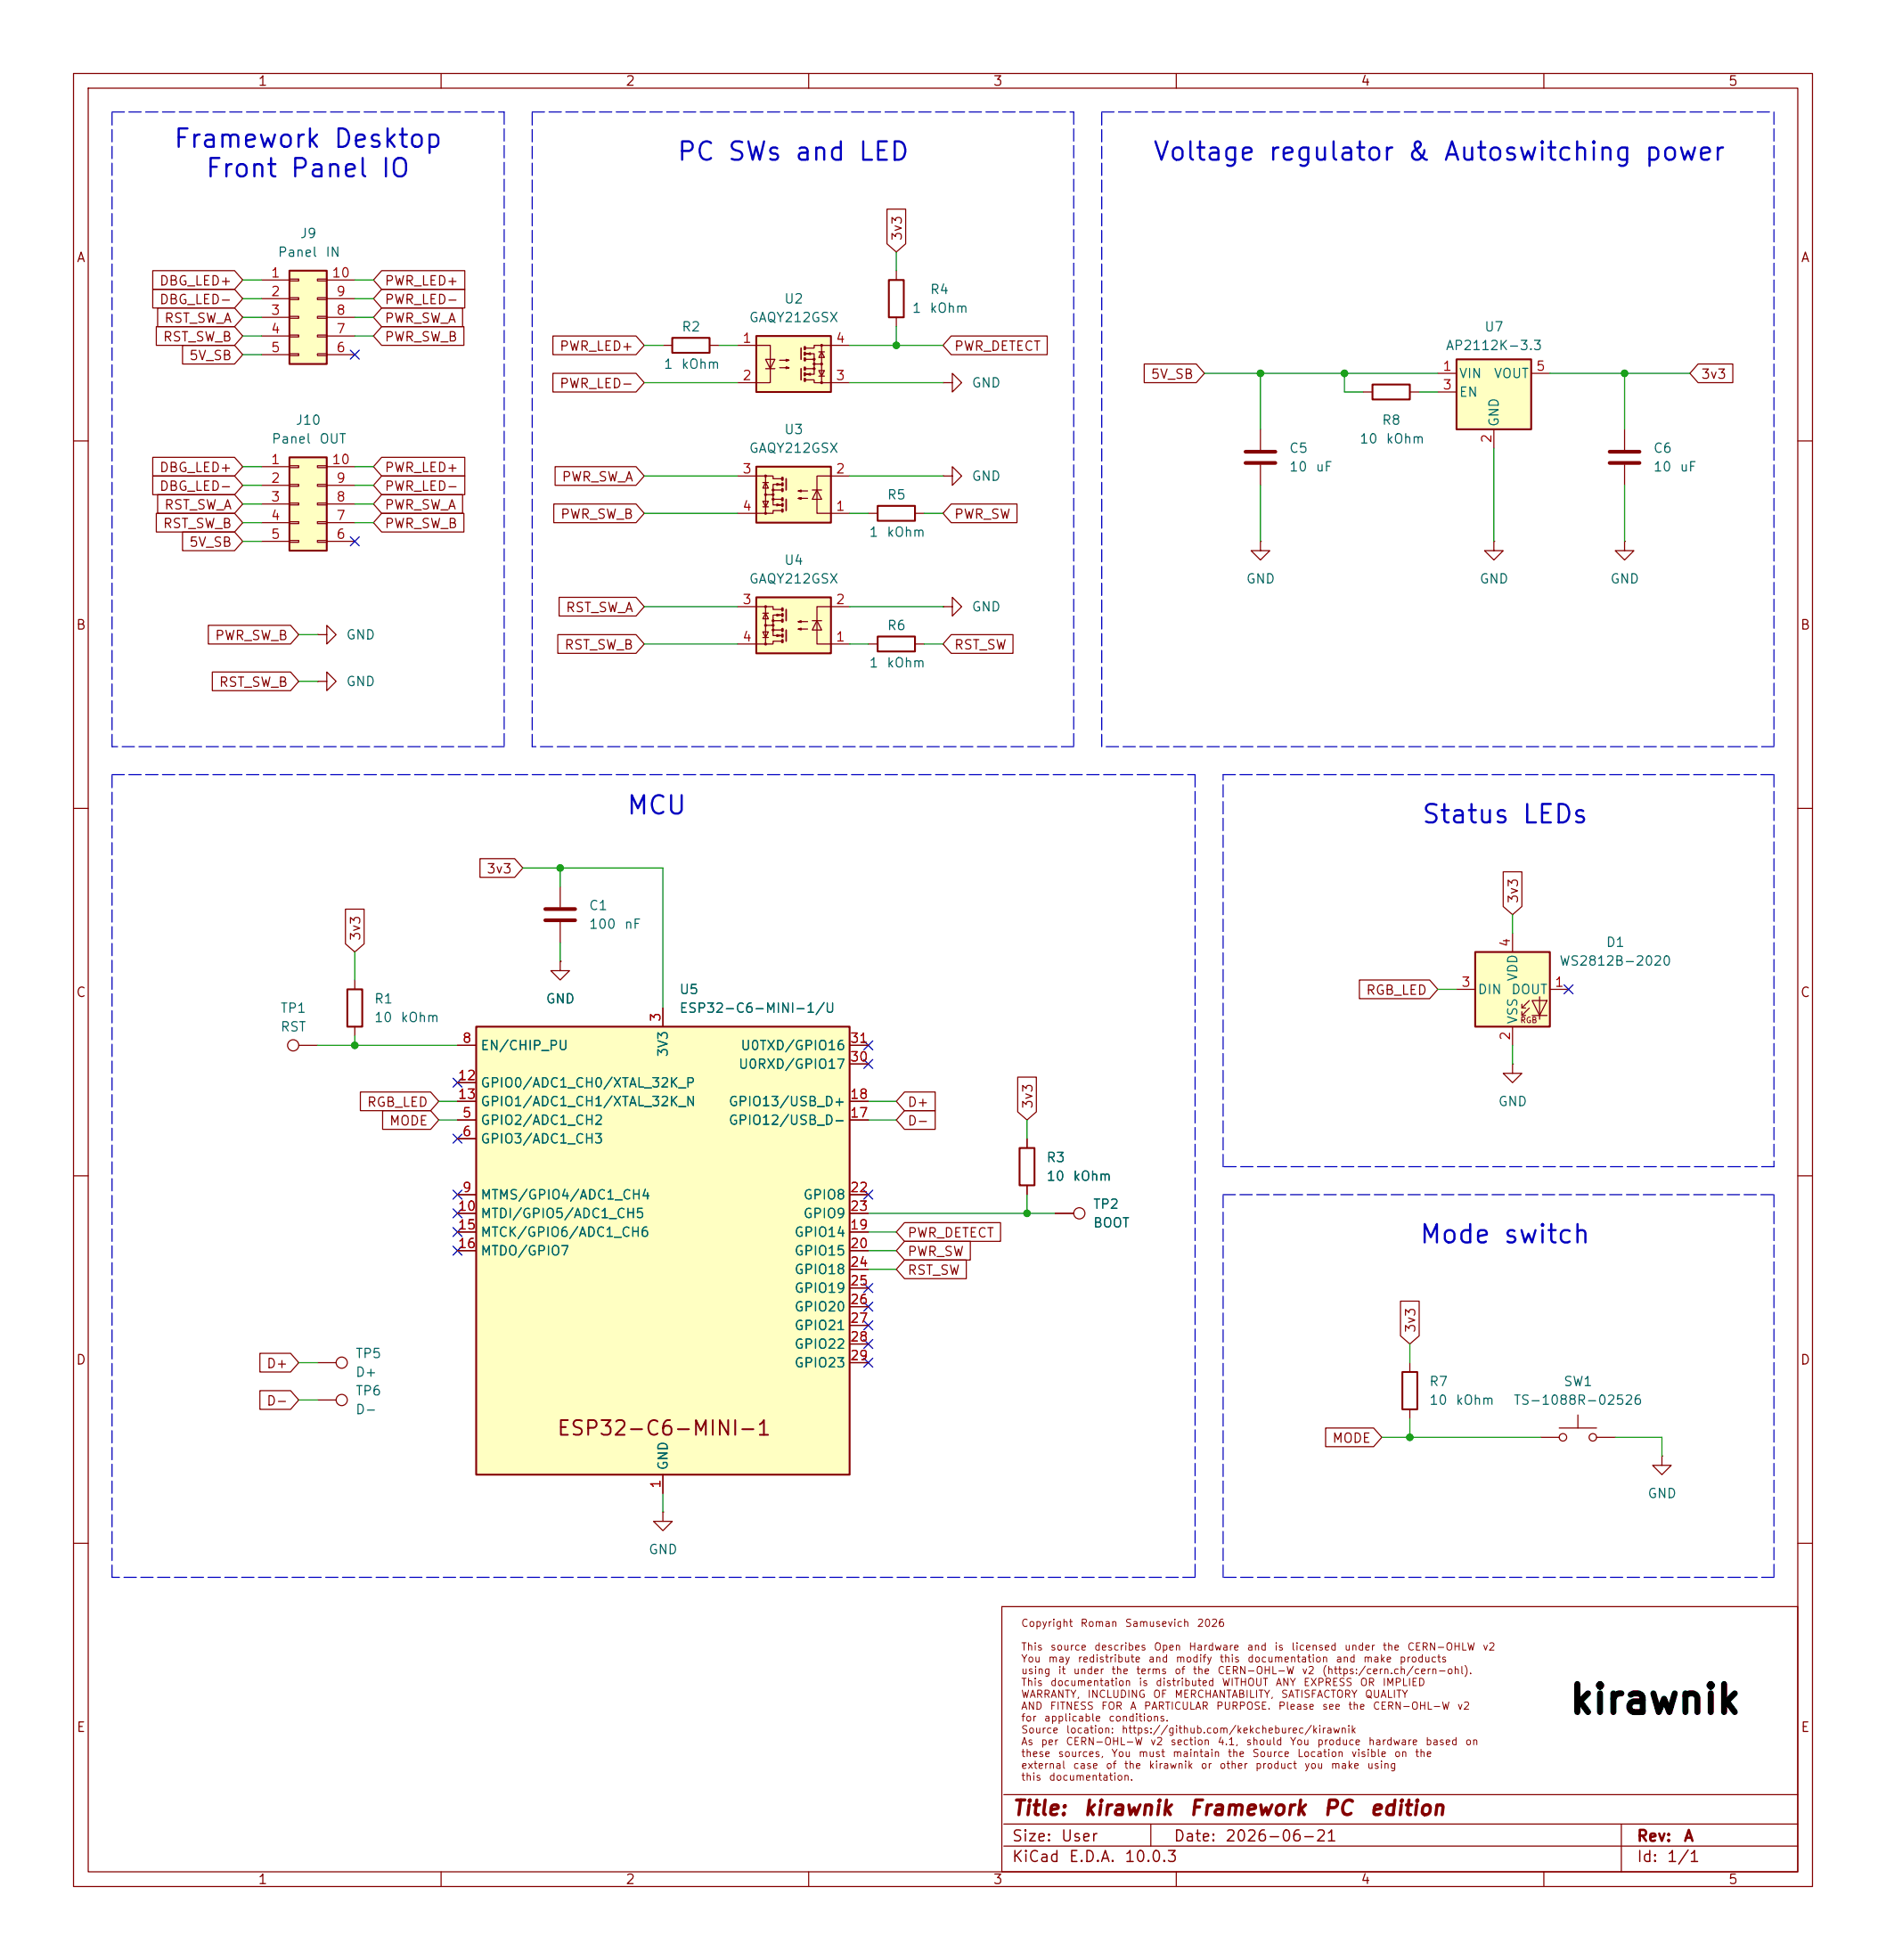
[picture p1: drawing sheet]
<svg xmlns="http://www.w3.org/2000/svg" width="257mm" height="267mm" viewBox="0 0 257 267" stroke-linecap="round" stroke-linejoin="round" font-family="sans-serif">
<g fill="none" stroke="#840000" stroke-width=".15">
<path d="M10 10h236.5v246.7h-236.5zM12 12h232.5v242.7h-232.5zM60 10v2M110 10v2M160 10v2M210 10v2M10 60h2M244.5 60h2M10 110h2M244.5 110h2M10 160h2M244.5 160h2"/>
<path d="M10 210h2M136.3 218.6h108.2v36.1h-108.2zM244.5 210h2M60 254.7v2M110 254.7v2M136.5 251.2h108M136.5 248.2h108M136.5 244.2h108M156.5 248.2v3M160 254.7v2M210 254.7v2M220.5 248.2v6.5"/>
</g>
<path d="M102.9 81.3h10.1v7.6h-10.1z" fill="#ffffc2"/>
<path d="M102.9 81.3h10.1v7.6h-10.1z" fill="none" stroke="#840000" stroke-width=".25"/>
<g fill="none" stroke="#840000" stroke-width=".15">
<path d="M100.3 82.6h4.9v.3h1.1M103.8 86h.7l-.4 .7zM103.8 86.7h.7M103.8 83.4h.7M104.1 83.4l.4 .8h-.7zM104.1 85.1h1.1M104.1 82.6v5M105.2 85.7v.8h1.1M105.7 86.4l.5 .1-.5 .1zM105.7 83.6l.5 .1-.5 .1zM106.3 87.2h-1.1v.4h-4.9M106.3 84.5h-1.1v1.2h1.1"/>
<path d="M106.3 83.7h-1.1v.8M108.6 85.6l.4 .1v-.2l-.4 .1h1.3M108.6 84.6l.4 .1v-.2l-.4 .1h1.3M110.5 84.5h1.3M111.1 84.5l.7 1.2h-1.3zM115.6 82.6h-4.5v5h4.5"/>
<circle cx="104.1" cy="87.6" r=".13"/>
<circle cx="104.1" cy="85.1" r=".13"/>
<circle cx="104.1" cy="82.5" r=".13"/>
<circle cx="105.2" cy="85.7" r=".13"/>
<circle cx="105.2" cy="84.5" r=".13"/>
<circle cx="105.2" cy="85.1" r=".13"/>
</g>
<path d="M106.9 82.9v1.6M106.9 85.7v1.5" fill="none" stroke="#840000" stroke-width=".2"/>
<path d="M106.4 87.1v.3M106.4 86.4v.2M106.4 85.6v.3M106.4 83.6v.2M106.4 82.8v.3M106.4 84.3v.3" fill="none" stroke="#840000" stroke-width=".36"/>
<path d="M39.4 36.8h5v12.7h-5z" fill="#ffffc2"/>
<path d="M39.4 36.8h5v12.7h-5zM186.7 52.3h5.1v2.1h-5.1z" fill="none" stroke="#840000" stroke-width=".25"/>
<g fill="none" stroke="#840000" stroke-width=".15">
<path d="M35.6 38.1h3.8M39.4 38h1.2v.2h-1.2zM43.2 38h1.2v.2h-1.2zM44.4 38.1h3.9M35.6 40.6h3.8M35.6 43.2h3.8M35.6 45.7h3.8M35.6 48.3h3.8M39.4 40.5h1.2v.3h-1.2zM39.4 43.1h1.2v.2h-1.2zM39.4 45.6h1.2v.2h-1.2zM39.4 48.1h1.2v.3h-1.2z"/>
<path d="M43.2 40.5h1.2v.3h-1.2zM43.2 43.1h1.2v.2h-1.2zM43.2 45.6h1.2v.2h-1.2zM43.2 48.1h1.2v.3h-1.2zM44.4 40.6h3.9M44.4 43.2h3.9M44.4 45.7h3.9M44.4 48.3h3.9M128.3 52.1h1.2v-1.3l1.3 1.3-1.3 1.2v-1.2M128.3 52.1h.1M185.4 53.3h1.3M191.8 53.3h1.2"/>
<path d="M171.4 73.7v1.2h1.3l-1.3 1.3-1.2-1.3h1.2M171.4 73.7h.1M43.2 86.4h1.2v-1.3l1.3 1.3-1.3 1.2v-1.2M43.2 86.4h.1"/>
</g>
<path d="M102.9 45.7h10.1v7.6h-10.1z" fill="#ffffc2"/>
<path d="M102.9 45.7h10.1v7.6h-10.1z" fill="none" stroke="#840000" stroke-width=".25"/>
<g fill="none" stroke="#840000" stroke-width=".15">
<path d="M100.3 47h4.5v5.1h-4.5M104.1 48.9h1.3l-.6 1.3zM104.1 50.2h1.3M106 49h1.3l-.4 .1v-.2l.4 .1M106 50h1.3l-.4 .2v-.3l.4 .1M109.6 48.1h1.1v.8M109.6 48.9h1.1v1.3h-1.1M109.6 51.7h1.1v.4h4.9M109.7 48.1l.5-.1v.3zM109.7 50.9l.5-.1v.3zM110.7 50.2v.7h-1.1M110.7 49.5h1.1"/>
<path d="M111.4 50.4h.7l-.3 .8zM111.4 47.9h.7M111.4 51.2h.7M111.8 47.9l.3 .7h-.7zM111.8 47v5.1M115.6 47h-4.9v.4h-1.1M203.2 73.7v1.2h1.3l-1.3 1.3-1.3-1.3h1.3M203.2 73.7h.1"/>
<circle cx="110.7" cy="49.5" r=".13"/>
<circle cx="110.7" cy="48.9" r=".13"/>
<circle cx="110.7" cy="50.2" r=".13"/>
<circle cx="111.8" cy="52.1" r=".13"/>
<circle cx="111.8" cy="47" r=".13"/>
<circle cx="111.8" cy="49.5" r=".13"/>
</g>
<path d="M109 47.4v1.5M109 50.2v1.5" fill="none" stroke="#840000" stroke-width=".2"/>
<path d="M109.5 47.2v.3M109.5 48v.3M109.5 48.8v.2M109.5 50.8v.3M109.5 51.6v.2M109.5 50v.3" fill="none" stroke="#840000" stroke-width=".36"/>
<path d="M198.1 48.9h10.2v9.5h-10.2z" fill="#ffffc2"/>
<path d="M198.1 48.9h10.2v9.5h-10.2z" fill="none" stroke="#840000" stroke-width=".25"/>
<path d="M195.6 50.8h2.5M195.6 53.3h2.5M203.2 58.4v2.6M208.3 50.8h2.5" fill="none" stroke="#840000" stroke-width=".15"/>
<path d="M102.9 63.5h10.1v7.6h-10.1z" fill="#ffffc2"/>
<path d="M102.9 63.5h10.1v7.6h-10.1zM119.4 68.8h5.1v2.1h-5.1zM119.4 86.6h5.1v2h-5.1zM190.8 186.7h2v5.1h-2z" fill="none" stroke="#840000" stroke-width=".25"/>
<g fill="none" stroke="#840000" stroke-width=".15">
<path d="M100.3 64.8h4.9v.4h1.1M103.8 68.2h.7l-.4 .8zM103.8 69h.7M103.8 65.7h.7M104.1 65.7l.4 .7h-.7zM104.1 67.3h1.1M104.1 64.8v5.1M105.2 67.9v.8h1.1M105.7 68.6l.5 .1-.5 .1zM105.7 65.8l.5 .1-.5 .1zM106.3 69.5h-1.1v.4h-4.9M106.3 66.7h-1.1v1.2h1.1"/>
<path d="M106.3 65.9h-1.1v.8M108.6 67.8l.4 .1v-.2l-.4 .1h1.3M108.6 66.8l.4 .1v-.2l-.4 .1h1.3M110.5 66.7h1.3M111.1 66.7l.7 1.2h-1.3zM115.6 64.8h-4.5v5.1h4.5M118.1 69.9h1.3M124.5 69.9h1.2M43.2 92.7h1.2v-1.3l1.3 1.3-1.3 1.3v-1.3M43.2 92.7h.1M118.1 87.6h1.3M124.5 87.6h1.2"/>
<path d="M191.8 185.4v1.3M191.8 191.8v1.2M226.1 198.1v1.3h1.2l-1.2 1.3-1.3-1.3h1.3M226.1 198.1h.1"/>
<circle cx="104.1" cy="67.3" r=".13"/>
<circle cx="104.1" cy="64.8" r=".13"/>
<circle cx="104.1" cy="69.8" r=".13"/>
<circle cx="105.2" cy="67.9" r=".13"/>
<circle cx="105.2" cy="66.7" r=".13"/>
<circle cx="105.2" cy="67.3" r=".13"/>
</g>
<path d="M106.9 65.2v1.5M106.9 67.9v1.6" fill="none" stroke="#840000" stroke-width=".2"/>
<path d="M106.4 69.3v.3M106.4 68.6v.2M106.4 67.8v.3M106.4 65.8v.2M106.4 65v.3M106.4 66.5v.3" fill="none" stroke="#840000" stroke-width=".36"/>
<path d="M39.4 62.2h5v12.7h-5z" fill="#ffffc2"/>
<path d="M120.9 38.1h2v5.1h-2zM91.4 46h5.1v2h-5.1zM39.4 62.2h5v12.7h-5zM47.2 134.6h2.1v5.1h-2.1zM138.7 156.2h2v5.1h-2z" fill="none" stroke="#840000" stroke-width=".25"/>
<g fill="none" stroke="#840000" stroke-width=".15">
<path d="M121.9 36.8v1.3M90.2 47h1.2M96.5 47h1.3M121.9 43.2v1.3M221 58.4v2.8M35.6 63.5h3.8M35.6 66h3.8M35.6 68.6h3.8M35.6 71.1h3.8M35.6 73.7h3.8M39.4 63.4h1.2v.2h-1.2zM39.4 65.9h1.2v.3h-1.2z"/>
<path d="M39.4 68.5h1.2v.2h-1.2zM39.4 71h1.2v.2h-1.2zM39.4 73.5h1.2v.3h-1.2zM43.2 63.4h1.2v.2h-1.2zM43.2 65.9h1.2v.3h-1.2zM43.2 68.5h1.2v.2h-1.2zM43.2 71h1.2v.2h-1.2zM43.2 73.5h1.2v.3h-1.2zM44.4 63.5h3.9M44.4 66h3.9M44.4 68.6h3.9M44.4 71.1h3.9"/>
<path d="M44.4 73.7h3.9M128.3 64.8h1.2v-1.3l1.3 1.3-1.3 1.2v-1.2M128.3 64.8h.1M221 73.7v1.2h1.2l-1.2 1.3-1.3-1.3h1.3M221 73.7h.1M221 63.2v2.8M128.3 82.6h1.2v-1.3l1.3 1.3-1.3 1.2v-1.2M128.3 82.6h.1M48.3 133.4v1.2M48.3 139.7v1.3M76.2 130.8v1.3h1.3l-1.3 1.3-1.3-1.3h1.3M76.2 130.8h.1"/>
<path d="M40.6 142.2h2.6M139.7 154.9v1.3M205.7 144.8v1.3h1.3l-1.3 1.2-1.2-1.2h1.2M205.7 144.8h.1M139.7 161.3v1.3M143.5 165.1h2.5M43.2 185.4h2.5M209.5 195.6h2.6M212.1 194.3h5.1M214.6 192.5v1.8M217.2 195.6h2.5"/>
<circle cx="39.9" cy="142.2" r=".76"/>
<circle cx="146.8" cy="165.1" r=".76"/>
<circle cx="46.5" cy="185.4" r=".76"/>
<circle cx="212.6" cy="195.6" r=".51"/>
<circle cx="216.7" cy="195.6" r=".51"/>
</g>
<path d="M218.9 61.5h4.1M218.9 63h4.1" fill="none" stroke="#840000" stroke-width=".51"/>
<path d="M64.8 139.7h50.8v61h-50.8z" fill="#ffffc2"/>
<path d="M64.8 139.7h50.8v61h-50.8z" fill="none" stroke="#840000" stroke-width=".25"/>
<g fill="none" stroke="#840000" stroke-width=".15">
<path d="M90.2 137.2v2.5M62.2 152.4h2.6M62.2 154.9h2.6M62.2 142.2h2.6M62.2 147.3h2.6M62.2 149.9h2.6M115.6 152.4h2.5M115.6 142.2h2.5M115.6 149.9h2.5M115.6 144.8h2.5M62.2 162.6h2.6M62.2 165.1h2.6"/>
<path d="M62.2 167.6h2.6M62.2 170.2h2.6M115.6 162.6h2.5M115.6 165.1h2.5M115.6 167.6h2.5M115.6 170.2h2.5M115.6 172.7h2.5M115.6 175.3h2.5M115.6 177.8h2.5M43.2 190.5h2.5M115.6 180.3h2.5M115.6 182.9h2.5"/>
<path d="M115.6 185.4h2.5M90.2 205.7v1.3h1.2l-1.2 1.3-1.3-1.3h1.3M90.2 205.7h.1M90.2 200.7v2.5"/>
<circle cx="46.5" cy="190.5" r=".76"/>
</g>
<path d="M200.7 129.5h10.1v10.2h-10.1z" fill="#ffffc2"/>
<g fill="none" stroke="#840000" stroke-width=".15">
<path d="M20.8 36.8h11.1l1.1 1.3-1.1 1.3h-11.1zM20.8 39.4h11.1l1.1 1.2-1.1 1.3h-11.1zM51.9 39.4h11.3v2.5h-11.3l-1.1-1.3zM51.9 36.8h11.3v2.6h-11.3l-1.1-1.3zM120.6 28.5h2.6v4.7l-1.3 1.1-1.3-1.1zM21.3 44.4h10.6l1.1 1.3-1.1 1.3h-10.6zM21.4 41.9h10.5l1.1 1.3-1.1 1.3h-10.5zM24.8 47h7.1l1.1 1.3-1.1 1.2h-7.1zM51.9 41.9h11v2.6h-11l-1.1-1.3zM51.9 44.4h11.2v2.6h-11.2l-1.1-1.3zM75.2 45.7h11.3l1.1 1.3-1.1 1.3h-11.3zM75.2 50.8h11.3l1.1 1.3-1.1 1.2h-11.3z"/>
<path d="M129.4 45.7h13v2.6h-13l-1.1-1.3zM155.6 49.5h7.1l1.1 1.3-1.1 1.3h-7.1zM171.4 58.4v2.8M231 49.5h4.7v2.6h-4.7l-1.1-1.3zM20.8 62.2h11.1l1.1 1.3-1.1 1.3h-11.1zM20.8 64.8h11.1l1.1 1.2-1.1 1.3h-11.1zM21.3 69.8h10.6l1.1 1.3-1.1 1.3h-10.6zM21.4 67.3h10.5l1.1 1.3-1.1 1.3h-10.5zM24.8 72.4h7.1l1.1 1.3-1.1 1.2h-7.1zM51.9 62.2h11.3v2.6h-11.3l-1.1-1.3zM51.9 64.8h11.3v2.5h-11.3l-1.1-1.3zM51.9 67.3h11v2.6h-11l-1.1-1.3z"/>
<path d="M51.9 69.8h11.2v2.6h-11.2l-1.1-1.3zM75.3 68.6h11.2l1.1 1.3-1.1 1.2h-11.2zM75.5 63.5h11l1.1 1.3-1.1 1.2h-11zM129.4 68.6h8.9v2.5h-8.9l-1.1-1.2zM171.4 63.2v2.8M28.3 85.1h11.2l1.1 1.3-1.1 1.2h-11.2zM28.9 91.4h10.6l1.1 1.3-1.1 1.3h-10.6zM75.9 86.4h10.6l1.1 1.2-1.1 1.3h-10.6zM76.1 81.3h10.4l1.1 1.3-1.1 1.2h-10.4zM129.4 86.4h8.4v2.5h-8.4l-1.1-1.3zM65.3 116.8h4.7l1.1 1.3-1.1 1.3h-4.7zM204.5 118.6h2.5v4.7l-1.3 1.2-1.2-1.2z"/>
<path d="M47 123.7h2.5v4.7l-1.2 1.1-1.3-1.1zM76.2 130.8h.1M76.2 120.7v2.7M76.2 125.5v2.8M90.2 137.2v2.5M184.9 133.3h9.6l1.1 1.3-1.1 1.3h-9.6zM198.1 134.6h2.6M205.7 127v2.5M205.7 139.7v2.5M207 137.2h.5M207 138.2h.5M208 136.1l-1 1.1v-.5"/>
<path d="M208 137.2l-1 1v-.5M208.4 136.1h2l-1 2.1zM208.4 138.2h2M209.4 135.6v3.1M210.8 134.6h2.6M49 148.6h9.6l1.1 1.3-1.1 1.2h-9.6zM52 151.1h6.6l1.1 1.3-1.1 1.3h-6.6zM62.2 152.4h2.6M62.2 154.9h2.6M62.2 142.2h2.6M62.2 147.3h2.6M62.2 149.9h2.6"/>
<path d="M115.6 152.4h2.5M115.6 142.2h2.5M115.6 149.9h2.5M115.6 144.8h2.5M123 148.6h4.2v2.5h-4.2l-1.1-1.2zM123 151.1h4.2v2.6h-4.2l-1.1-1.3zM138.4 146.6h2.6v4.7l-1.3 1.1-1.3-1.1zM139.7 154.9v1.3M62.2 162.6h2.6M62.2 165.1h2.6M62.2 167.6h2.6M62.2 170.2h2.6"/>
<path d="M115.6 162.6h2.5M115.6 165.1h2.5M115.6 167.6h2.5M115.6 170.2h2.5M115.6 172.7h2.5M115.6 175.3h2.5M115.6 177.8h2.5M123 166.4h13.1v2.5h-13.1l-1.1-1.3zM123 171.4h8.4v2.6h-8.4l-1.1-1.3zM123 168.9h9v2.6h-9l-1.1-1.3zM139.7 161.3v1.3M143.5 165.1h2.5"/>
<path d="M190.5 177h2.5v4.8l-1.2 1.1-1.3-1.1zM35.4 189.2h4.1l1.1 1.3-1.1 1.3h-4.1zM35.4 184.1h4.1l1.1 1.3-1.1 1.3h-4.1zM115.6 180.3h2.5M115.6 182.9h2.5M115.6 185.4h2.5M180.3 194.3h6.5l1.2 1.3-1.2 1.3h-6.5zM90.2 200.7v2.5"/>
</g>
<path d="M200.7 129.5h10.1v10.2h-10.1z" fill="none" stroke="#840000" stroke-width=".25"/>
<path d="M169.4 61.5h4.1M169.4 63h4.1M74.2 123.7h4M74.2 125.2h4" fill="none" stroke="#840000" stroke-width=".51"/>
<g fill="none" stroke="#0000c2" stroke-width=".15" stroke-dasharray="1.7 .6">
<path d="M15.2 15.2h53.4M68.6 15.2v86.4M72.4 15.2h73.6M146 15.2v86.4M149.9 15.2h91.4M241.3 15.2v86.4M15.2 101.6v-86.4M15.2 105.4h147.4M68.6 101.6h-53.4M72.4 101.6v-86.4M146 101.6h-73.6M149.9 101.6v-86.4"/>
<path d="M162.6 105.4v109.2M166.4 105.4h74.9M241.3 101.6h-91.4M241.3 105.4v53.4M166.4 158.8v-53.4M241.3 158.8h-74.9M166.4 162.6h74.9M241.3 162.6v52M15.2 214.6v-109.2M162.6 214.6h-147.4M166.4 214.6v-52M241.3 214.6h-74.9"/>
</g>
<g fill="none" stroke="#009600" stroke-width=".15">
<path d="M33 38.1h2.6M48.3 38.1h2.5M121.9 34.3v2.5M33 43.2h2.6M33 40.6h2.6M33 45.7h2.6M33 48.3h2.6M48.3 43.2h2.5M48.3 40.6h2.5M48.3 45.7h2.5M87.6 47h2.6M87.6 52.1h12.7"/>
<path d="M97.8 47h2.5M115.6 47h12.7M115.6 52.1h12.7M121.9 44.5v2.5M163.8 50.8h31.8M171.4 50.8v7.6M182.9 50.8v2.5h2.5M193 53.3h2.6M210.8 50.8h19.1M221 50.8v7.6M33 66h2.6M33 73.7h2.6"/>
<path d="M33 63.5h2.6M33 71.1h2.6M33 68.6h2.6M48.3 66h2.5M48.3 63.5h2.5M48.3 71.1h2.5M48.3 68.6h2.5M87.6 69.9h12.7M87.6 64.8h12.7M115.6 69.9h2.5M115.6 64.8h12.7M125.7 69.9h2.6"/>
<path d="M171.4 66v7.7M203.2 61v12.7M221 66v7.7M40.6 86.4h2.6M40.6 92.7h2.6M87.6 87.6h12.7M87.6 82.6h12.7M115.6 87.6h2.5M115.6 82.6h12.7M125.7 87.6h2.6M71.1 118.1h19.1v19.1M76.2 118.1v2.6"/>
<path d="M48.3 129.5v3.9M76.2 128.3v2.5M195.6 134.6h2.5M205.7 124.5v2.5M43.2 142.2h19M48.3 141v1.2M59.7 149.9h2.5M59.7 152.4h2.5M118.1 149.9h3.8M118.1 152.4h3.8M139.7 152.4v2.5M205.7 142.2v2.6"/>
<path d="M118.1 172.7h3.8M118.1 170.2h3.8M118.1 167.6h3.8M118.1 165.1h25.4M139.7 162.6v2.5M40.6 190.5h2.6M40.6 185.4h2.6M188 195.6h21.5M191.8 182.9v2.5M191.8 193v2.6M219.7 195.6h6.4v2.5M90.2 203.2v2.5"/>
</g>
<g fill="none" stroke="#000084" stroke-width=".15">
<path d="M47.7 47.7l1.2 1.2M48.9 47.7l-1.2 1.2M47.7 73.1l1.2 1.2M48.9 73.1l-1.2 1.2M212.8 134l1.2 1.2M214 134l-1.2 1.2M61.6 154.3l1.2 1.2M61.6 146.7l1.2 1.2M62.8 154.3l-1.2 1.2M62.8 146.7l-1.2 1.2M117.5 141.6l1.2 1.2M117.5 144.2l1.2 1.2"/>
<path d="M118.7 141.6l-1.2 1.2M118.7 144.2l-1.2 1.2M61.6 162l1.2 1.2M61.6 167l1.2 1.2M61.6 164.5l1.2 1.2M61.6 169.6l1.2 1.2M62.8 162l-1.2 1.2M62.8 167l-1.2 1.2M62.8 164.5l-1.2 1.2M62.8 169.6l-1.2 1.2M117.5 174.7l1.2 1.2M117.5 162l1.2 1.2"/>
<path d="M117.5 177.2l1.2 1.2M117.5 179.7l1.2 1.2M118.7 174.7l-1.2 1.2M118.7 162l-1.2 1.2M118.7 177.2l-1.2 1.2M118.7 179.7l-1.2 1.2M117.5 184.8l1.2 1.2M117.5 182.3l1.2 1.2M118.7 184.8l-1.2 1.2M118.7 182.3l-1.2 1.2"/>
</g>
<g fill="#009600" stroke="#009600" stroke-width=".12">
<circle cx="121.9" cy="47" r=".46"/>
<circle cx="171.4" cy="50.8" r=".46"/>
<circle cx="221" cy="50.8" r=".46"/>
<circle cx="182.9" cy="50.8" r=".46"/>
<circle cx="139.7" cy="165.1" r=".46"/>
<circle cx="191.8" cy="195.6" r=".46"/>
<circle cx="76.2" cy="118.1" r=".46"/>
<circle cx="48.3" cy="142.2" r=".46"/>
</g>
<text font-size="3.8" x="213.3" y="234.1">kirawnik</text>
<g font-size="2.5" fill="#0000c2">
<text x="23.5" y="20.7">Framework Desktop</text>
<text x="91.9" y="22.5">PC SWs and LED</text>
<text x="156.7" y="22.5">Voltage regulator &amp; Autoswitching power</text>
<text x="27.8" y="24.8">Front Panel IO</text>
<text x="85.1" y="111.5">MCU</text>
<text x="193.2" y="112.7">Status LEDs</text>
<text x="192.9" y="169.8">Mode switch</text>
</g>
<g font-size="2" fill="#840000">
<text x="75.6" y="195.8">ESP32-C6-MINI-1</text>
<text x="137.5" y="247.5">Title:</text>
<text x="147.2" y="247.5">kirawnik</text>
<text x="161.6" y="247.5">Framework</text>
<text x="179.9" y="247.5">PC</text>
<text x="186.2" y="247.5">edition</text>
</g>
<g font-size="1.5" fill="#840000">
<text x="137.5" y="250.9">Size:</text>
<text x="144.2" y="250.9">User</text>
<text x="159.5" y="250.9">Date:</text>
<text x="166.6" y="250.9">2026-06-21</text>
<text x="222.5" y="250.9">Rev:</text>
<text x="228.9" y="250.9">A</text>
<text x="137.5" y="253.7">KiCad</text>
<text x="145.3" y="253.7">E.D.A.</text>
<text x="152.9" y="253.7">10.0.3</text>
<text x="222.5" y="253.7">Id:</text>
<text x="226.6" y="253.7">1/1</text>
</g>
<g font-size="1.3" fill="#840000">
<text x="35" y="12">1</text>
<text x="85" y="12">2</text>
<text x="135" y="12">3</text>
<text x="185" y="12">4</text>
<text x="235" y="12">5</text>
<text x="10.3" y="36">A</text>
<text x="123" y="32.9" transform="rotate(-90 123 32.9)">3v3</text>
<text x="244.9" y="36">A</text>
<text x="21.6" y="39.2">DBG_LED+</text>
<text x="21.6" y="41.7">DBG_LED-</text>
<text x="52.2" y="41.7">PWR_LED-</text>
<text x="52.2" y="39.2">PWR_LED+</text>
<text x="22.1" y="46.8">RST_SW_B</text>
<text x="22.3" y="44.2">RST_SW_A</text>
<text x="52.2" y="44.2">PWR_SW_A</text>
<text x="52.2" y="46.8">PWR_SW_B</text>
<text x="25.6" y="49.3">5V_SB</text>
<text x="76" y="48.1">PWR_LED+</text>
<text x="76" y="53.1">PWR_LED-</text>
<text x="129.7" y="48.1">PWR_DETECT</text>
<text x="156.5" y="51.9">5V_SB</text>
<text x="231.3" y="51.9">3v3</text>
<text x="21.6" y="64.6">DBG_LED+</text>
<text x="52.2" y="64.6">PWR_LED+</text>
<text x="76.3" y="65.8">PWR_SW_A</text>
<text x="21.6" y="67.1">DBG_LED-</text>
<text x="22.3" y="69.6">RST_SW_A</text>
<text x="52.2" y="67.1">PWR_LED-</text>
<text x="52.2" y="69.6">PWR_SW_A</text>
<text x="76.1" y="70.9">PWR_SW_B</text>
<text x="129.7" y="70.9">PWR_SW</text>
<text x="22.1" y="72.2">RST_SW_B</text>
<text x="25.6" y="74.7">5V_SB</text>
<text x="52.2" y="72.2">PWR_SW_B</text>
<text x="76.9" y="83.6">RST_SW_A</text>
<text x="10.3" y="86">B</text>
<text x="29.2" y="87.4">PWR_SW_B</text>
<text x="76.7" y="88.7">RST_SW_B</text>
<text x="129.7" y="88.7">RST_SW</text>
<text x="244.8" y="86">B</text>
<text x="29.7" y="93.8">RST_SW_B</text>
<text x="66.1" y="119.2">3v3</text>
<text x="206.8" y="123" transform="rotate(-90 206.8 123)">3v3</text>
<text x="49.3" y="128.1" transform="rotate(-90 49.3 128.1)">3v3</text>
<text x="10.3" y="136">C</text>
<text x="185.7" y="135.7">RGB_LED</text>
<text x="244.8" y="136">C</text>
<text x="49.8" y="150.9">RGB_LED</text>
<text x="52.9" y="153.5">MODE</text>
<text x="123.3" y="150.9">D+</text>
<text x="123.3" y="153.5">D-</text>
<text x="140.8" y="151" transform="rotate(-90 140.8 151)">3v3</text>
<text x="123.3" y="168.7">PWR_DETECT</text>
<text x="123.3" y="173.8">RST_SW</text>
<text x="123.3" y="171.2">PWR_SW</text>
<text x="10.3" y="186">D</text>
<text x="192.8" y="181.5" transform="rotate(-90 192.8 181.5)">3v3</text>
<text x="244.8" y="186">D</text>
<text x="36.2" y="191.6">D-</text>
<text x="36.2" y="186.5">D+</text>
<text x="181.1" y="196.6">MODE</text>
<text x="10.3" y="236">E</text>
<text x="244.9" y="236">E</text>
<text x="35" y="256.7">1</text>
<text x="85" y="256.7">2</text>
<text x="135" y="256.7">3</text>
<text x="185" y="256.7">4</text>
<text x="235" y="256.7">5</text>
</g>
<g font-size="1.3" fill="#006464">
<text x="37.7" y="35.3">Panel</text>
<text x="40.7" y="32.7">J9</text>
<text x="44.2" y="35.3">IN</text>
<text x="106.6" y="41.6">U2</text>
<text x="126.4" y="40.3">R4</text>
<text x="92.6" y="45.4">R2</text>
<text x="101.8" y="44.2">GAQY212GSX</text>
<text x="124" y="42.9">1</text>
<text x="126.4" y="42.9">kOhm</text>
<text x="196.6" y="48">AP2112K-3.3</text>
<text x="201.8" y="45.4">U7</text>
<text x="90.2" y="50.5">1</text>
<text x="92.6" y="50.5">kOhm</text>
<text x="132.1" y="53">GND</text>
<text x="198.4" y="51.8">VIN</text>
<text x="203.1" y="51.8">VOUT</text>
<text x="40.1" y="58.1">J10</text>
<text x="106.6" y="59.4">U3</text>
<text x="187.9" y="58.1">R8</text>
<text x="198.4" y="54.3">EN</text>
<text x="204.2" y="58.2" transform="rotate(-90 204.2 58.2)">GND</text>
<text x="36.8" y="60.7">Panel</text>
<text x="43.3" y="60.7">OUT</text>
<text x="101.8" y="61.9">GAQY212GSX</text>
<text x="132.1" y="65.7">GND</text>
<text x="175.3" y="61.9">C5</text>
<text x="175.3" y="64.5">10</text>
<text x="178.9" y="64.5">uF</text>
<text x="184.8" y="60.7">10</text>
<text x="188.4" y="60.7">kOhm</text>
<text x="224.8" y="61.9">C6</text>
<text x="224.8" y="64.5">10</text>
<text x="228.4" y="64.5">uF</text>
<text x="120.6" y="68.3">R5</text>
<text x="106.6" y="77.2">U4</text>
<text x="118.1" y="73.4">1</text>
<text x="120.5" y="73.4">kOhm</text>
<text x="101.8" y="79.7">GAQY212GSX</text>
<text x="132.1" y="83.5">GND</text>
<text x="169.4" y="79.7">GND</text>
<text x="201.2" y="79.7">GND</text>
<text x="218.9" y="79.7">GND</text>
<text x="47" y="87.3">GND</text>
<text x="120.6" y="86.1">R6</text>
<text x="47" y="93.7">GND</text>
<text x="118.1" y="91.1">1</text>
<text x="120.5" y="91.1">kOhm</text>
<text x="80" y="124.2">C1</text>
<text x="80" y="126.7">100</text>
<text x="84.8" y="126.7">nF</text>
<text x="212" y="131.7">WS2812B-2020</text>
<text x="218.4" y="129.2">D1</text>
<text x="50.8" y="136.9">R1</text>
<text x="74.2" y="136.9">GND</text>
<text x="92.3" y="135.6">U5</text>
<text x="200.9" y="135.6">DIN</text>
<text x="205.5" y="135.6">DOUT</text>
<text x="206.7" y="133.6" transform="rotate(-90 206.7 133.6)">VDD</text>
<text x="38.1" y="138.1">TP1</text>
<text x="38.1" y="140.7">RST</text>
<text x="50.8" y="139.4">10</text>
<text x="54.4" y="139.4">kOhm</text>
<text x="65.3" y="143.2">EN/CHIP_PU</text>
<text x="91.1" y="143.9" transform="rotate(-90 91.1 143.9)">3V3</text>
<text x="92.3" y="138.1">ESP32-C6-MINI-1/U</text>
<text x="100.6" y="143.2">U0TXD/GPIO16</text>
<text x="206.7" y="139.4" transform="rotate(-90 206.7 139.4)">VSS</text>
<text x="65.3" y="148.3">GPIO0/ADC1_CH0/XTAL_32K_P</text>
<text x="100.3" y="145.8">U0RXD/GPIO17</text>
<text x="65.3" y="153.4">GPIO2/ADC1_CH2</text>
<text x="65.3" y="155.9">GPIO3/ADC1_CH3</text>
<text x="65.3" y="150.8">GPIO1/ADC1_CH1/XTAL_32K_N</text>
<text x="99" y="153.4">GPIO12/USB_D-</text>
<text x="99" y="150.8">GPIO13/USB_D+</text>
<text x="203.7" y="150.8">GND</text>
<text x="142.2" y="158.5">R3</text>
<text x="142.2" y="161">10</text>
<text x="145.8" y="161">kOhm</text>
<text x="65.3" y="163.5">MTMS/GPIO4/ADC1_CH4</text>
<text x="65.3" y="166.1">MTDI/GPIO5/ADC1_CH5</text>
<text x="109.2" y="163.5">GPIO8</text>
<text x="109.2" y="166.1">GPIO9</text>
<text x="148.6" y="164.8">TP2</text>
<text x="148.6" y="167.3">BOOT</text>
<text x="65.3" y="168.6">MTCK/GPIO6/ADC1_CH6</text>
<text x="65.3" y="171.2">MTDO/GPIO7</text>
<text x="108" y="168.6">GPIO14</text>
<text x="108" y="171.2">GPIO15</text>
<text x="108" y="173.7">GPIO18</text>
<text x="108" y="176.2">GPIO19</text>
<text x="108" y="178.8">GPIO20</text>
<text x="48.3" y="185.1">TP5</text>
<text x="108" y="181.3">GPIO21</text>
<text x="108" y="183.9">GPIO22</text>
<text x="48.3" y="190.2">TP6</text>
<text x="48.3" y="187.7">D+</text>
<text x="108" y="186.4">GPIO23</text>
<text x="194.3" y="188.9">R7</text>
<text x="194.3" y="191.5">10</text>
<text x="197.9" y="191.5">kOhm</text>
<text x="205.8" y="191.5">TS-1088R-02526</text>
<text x="212.6" y="188.9">SW1</text>
<text x="48.3" y="192.7">D-</text>
<text x="91.1" y="200.2" transform="rotate(-90 91.1 200.2)">GND</text>
<text x="224" y="204.2">GND</text>
<text x="88.1" y="211.8">GND</text>
</g>
<g font-size="1.3" fill="#a90000">
<text x="36.8" y="38.1">1</text>
<text x="36.8" y="40.6">2</text>
<text x="45" y="38.1">10</text>
<text x="45.6" y="40.6">9</text>
<text x="36.8" y="43.2">3</text>
<text x="36.8" y="45.7">4</text>
<text x="45.6" y="45.7">7</text>
<text x="45.6" y="43.2">8</text>
<text x="100.9" y="47">1</text>
<text x="113.6" y="47">4</text>
<text x="36.8" y="48.2">5</text>
<text x="45.6" y="48.2">6</text>
<text x="100.9" y="52">2</text>
<text x="113.6" y="52">3</text>
<text x="196.1" y="50.8">1</text>
<text x="196.1" y="53.3">3</text>
<text x="208.8" y="50.8">5</text>
<text x="36.8" y="63.5">1</text>
<text x="45" y="63.5">10</text>
<text x="100.9" y="64.7">3</text>
<text x="113.6" y="64.7">2</text>
<text x="203.2" y="60.4" transform="rotate(-90 203.2 60.4)">2</text>
<text x="36.8" y="66">2</text>
<text x="36.8" y="68.6">3</text>
<text x="36.8" y="71.1">4</text>
<text x="45.6" y="71.1">7</text>
<text x="45.6" y="68.6">8</text>
<text x="45.6" y="66">9</text>
<text x="100.9" y="69.8">4</text>
<text x="113.6" y="69.8">1</text>
<text x="36.8" y="73.6">5</text>
<text x="45.6" y="73.6">6</text>
<text x="100.9" y="82.5">3</text>
<text x="113.6" y="82.5">2</text>
<text x="100.9" y="87.6">4</text>
<text x="113.6" y="87.6">1</text>
<text x="205.7" y="129" transform="rotate(-90 205.7 129)">4</text>
<text x="198.7" y="134.6">3</text>
<text x="211.4" y="134.6">1</text>
<text x="62.8" y="142.2">8</text>
<text x="90.1" y="139.1" transform="rotate(-90 90.1 139.1)">3</text>
<text x="115.5" y="142.2">31</text>
<text x="205.7" y="141.7" transform="rotate(-90 205.7 141.7)">2</text>
<text x="62.2" y="147.3">12</text>
<text x="62.2" y="149.8">13</text>
<text x="115.5" y="149.8">18</text>
<text x="115.5" y="144.8">30</text>
<text x="62.8" y="152.4">5</text>
<text x="62.8" y="154.9">6</text>
<text x="115.5" y="152.4">17</text>
<text x="62.2" y="165.1">10</text>
<text x="62.2" y="167.6">15</text>
<text x="62.8" y="162.5">9</text>
<text x="115.5" y="167.6">19</text>
<text x="115.5" y="162.5">22</text>
<text x="115.5" y="165.1">23</text>
<text x="62.2" y="170.2">16</text>
<text x="115.5" y="170.2">20</text>
<text x="115.5" y="172.7">24</text>
<text x="115.5" y="175.2">25</text>
<text x="115.5" y="177.8">26</text>
<text x="115.5" y="180.3">27</text>
<text x="115.5" y="182.9">28</text>
<text x="115.5" y="185.4">29</text>
<text x="90.1" y="202.6" transform="rotate(-90 90.1 202.6)">1</text>
</g>
<g font-size="1" fill="#840000">
<text x="138.8" y="221.6">Copyright</text>
<text x="146.9" y="221.6">Roman</text>
<text x="152.9" y="221.6">Samusevich</text>
<text x="162.7" y="221.6">2026</text>
<text x="138.8" y="224.8">This</text>
<text x="138.8" y="226.4">You</text>
<text x="142.5" y="226.4">may</text>
<text x="142.8" y="224.8">source</text>
<text x="146.5" y="226.4">redistribute</text>
<text x="148.8" y="224.8">describes</text>
<text x="156.1" y="226.4">and</text>
<text x="156.9" y="224.8">Open</text>
<text x="159.8" y="226.4">modify</text>
<text x="161.6" y="224.8">Hardware</text>
<text x="165.8" y="226.4">this</text>
<text x="169.5" y="224.8">and</text>
<text x="169.6" y="226.4">documentation</text>
<text x="173.3" y="224.8">is</text>
<text x="175.6" y="224.8">licensed</text>
<text x="181.6" y="226.4">and</text>
<text x="182.8" y="224.8">under</text>
<text x="185.3" y="226.4">make</text>
<text x="188" y="224.8">the</text>
<text x="190.3" y="226.4">products</text>
<text x="191.3" y="224.8">CERN-OHLW</text>
<text x="201.6" y="224.8">v2</text>
<text x="138.8" y="228.1">using</text>
<text x="138.8" y="229.7">This</text>
<text x="138.8" y="231.3">WARRANTY,</text>
<text x="138.8" y="232.9">AND</text>
<text x="142.7" y="232.9">FITNESS</text>
<text x="142.8" y="229.7">documentation</text>
<text x="143.8" y="228.1">it</text>
<text x="145.9" y="228.1">under</text>
<text x="147.8" y="231.3">INCLUDING</text>
<text x="149.7" y="232.9">FOR</text>
<text x="151.1" y="228.1">the</text>
<text x="153.6" y="232.9">A</text>
<text x="154.5" y="228.1">terms</text>
<text x="154.8" y="229.7">is</text>
<text x="155.5" y="232.9">PARTICULAR</text>
<text x="156.8" y="231.3">OF</text>
<text x="157.1" y="229.7">distributed</text>
<text x="159.7" y="228.1">of</text>
<text x="159.7" y="231.3">MERCHANTABILITY,</text>
<text x="162.2" y="228.1">the</text>
<text x="165.3" y="232.9">PURPOSE.</text>
<text x="165.5" y="228.1">CERN-OHL-W</text>
<text x="166.1" y="229.7">WITHOUT</text>
<text x="173.4" y="229.7">ANY</text>
<text x="173.8" y="232.9">Please</text>
<text x="174.2" y="231.3">SATISFACTORY</text>
<text x="177" y="228.1">v2</text>
<text x="177.2" y="229.7">EXPRESS</text>
<text x="179.7" y="228.1">(https:/cern.ch/cern-ohl).</text>
<text x="179.8" y="232.9">see</text>
<text x="183.3" y="232.9">the</text>
<text x="184.9" y="229.7">OR</text>
<text x="185.6" y="231.3">QUALITY</text>
<text x="186.6" y="232.9">CERN-OHL-W</text>
<text x="188" y="229.7">IMPLIED</text>
<text x="198.1" y="232.9">v2</text>
<text x="138.8" y="234.5">for</text>
<text x="138.8" y="236.1">Source</text>
<text x="138.8" y="237.7">As</text>
<text x="138.8" y="239.3">these</text>
<text x="141.5" y="237.7">per</text>
<text x="141.9" y="234.5">applicable</text>
<text x="143.8" y="239.3">sources,</text>
<text x="144.9" y="237.7">CERN-OHL-W</text>
<text x="144.9" y="236.1">location:</text>
<text x="150.7" y="234.5">conditions.</text>
<text x="151.1" y="239.3">You</text>
<text x="152.5" y="236.1">https://github.com/kekcheburec/kirawnik</text>
<text x="154.8" y="239.3">must</text>
<text x="156.4" y="237.7">v2</text>
<text x="159.1" y="237.7">section</text>
<text x="159.4" y="239.3">maintain</text>
<text x="165.5" y="237.7">4.1,</text>
<text x="166.9" y="239.3">the</text>
<text x="169.4" y="237.7">should</text>
<text x="170.3" y="239.3">Source</text>
<text x="175.4" y="237.7">You</text>
<text x="176.4" y="239.3">Location</text>
<text x="179.1" y="237.7">produce</text>
<text x="183.7" y="239.3">visible</text>
<text x="186" y="237.7">hardware</text>
<text x="189.6" y="239.3">on</text>
<text x="192.4" y="239.3">the</text>
<text x="193.8" y="237.7">based</text>
<text x="199.2" y="237.7">on</text>
<text x="138.8" y="240.9">external</text>
<text x="138.8" y="242.5">this</text>
<text x="142.6" y="242.5">documentation.</text>
<text x="145.9" y="240.9">case</text>
<text x="150.3" y="240.9">of</text>
<text x="152.8" y="240.9">the</text>
<text x="156.2" y="240.9">kirawnik</text>
<text x="163.2" y="240.9">or</text>
<text x="165.8" y="240.9">other</text>
<text x="170.7" y="240.9">product</text>
<text x="177.3" y="240.9">you</text>
<text x="180.9" y="240.9">make</text>
<text x="185.9" y="240.9">using</text>
</g>
<text font-size=".8" fill="#840000" x="206.7" y="139.4">RGB</text>
</svg>
